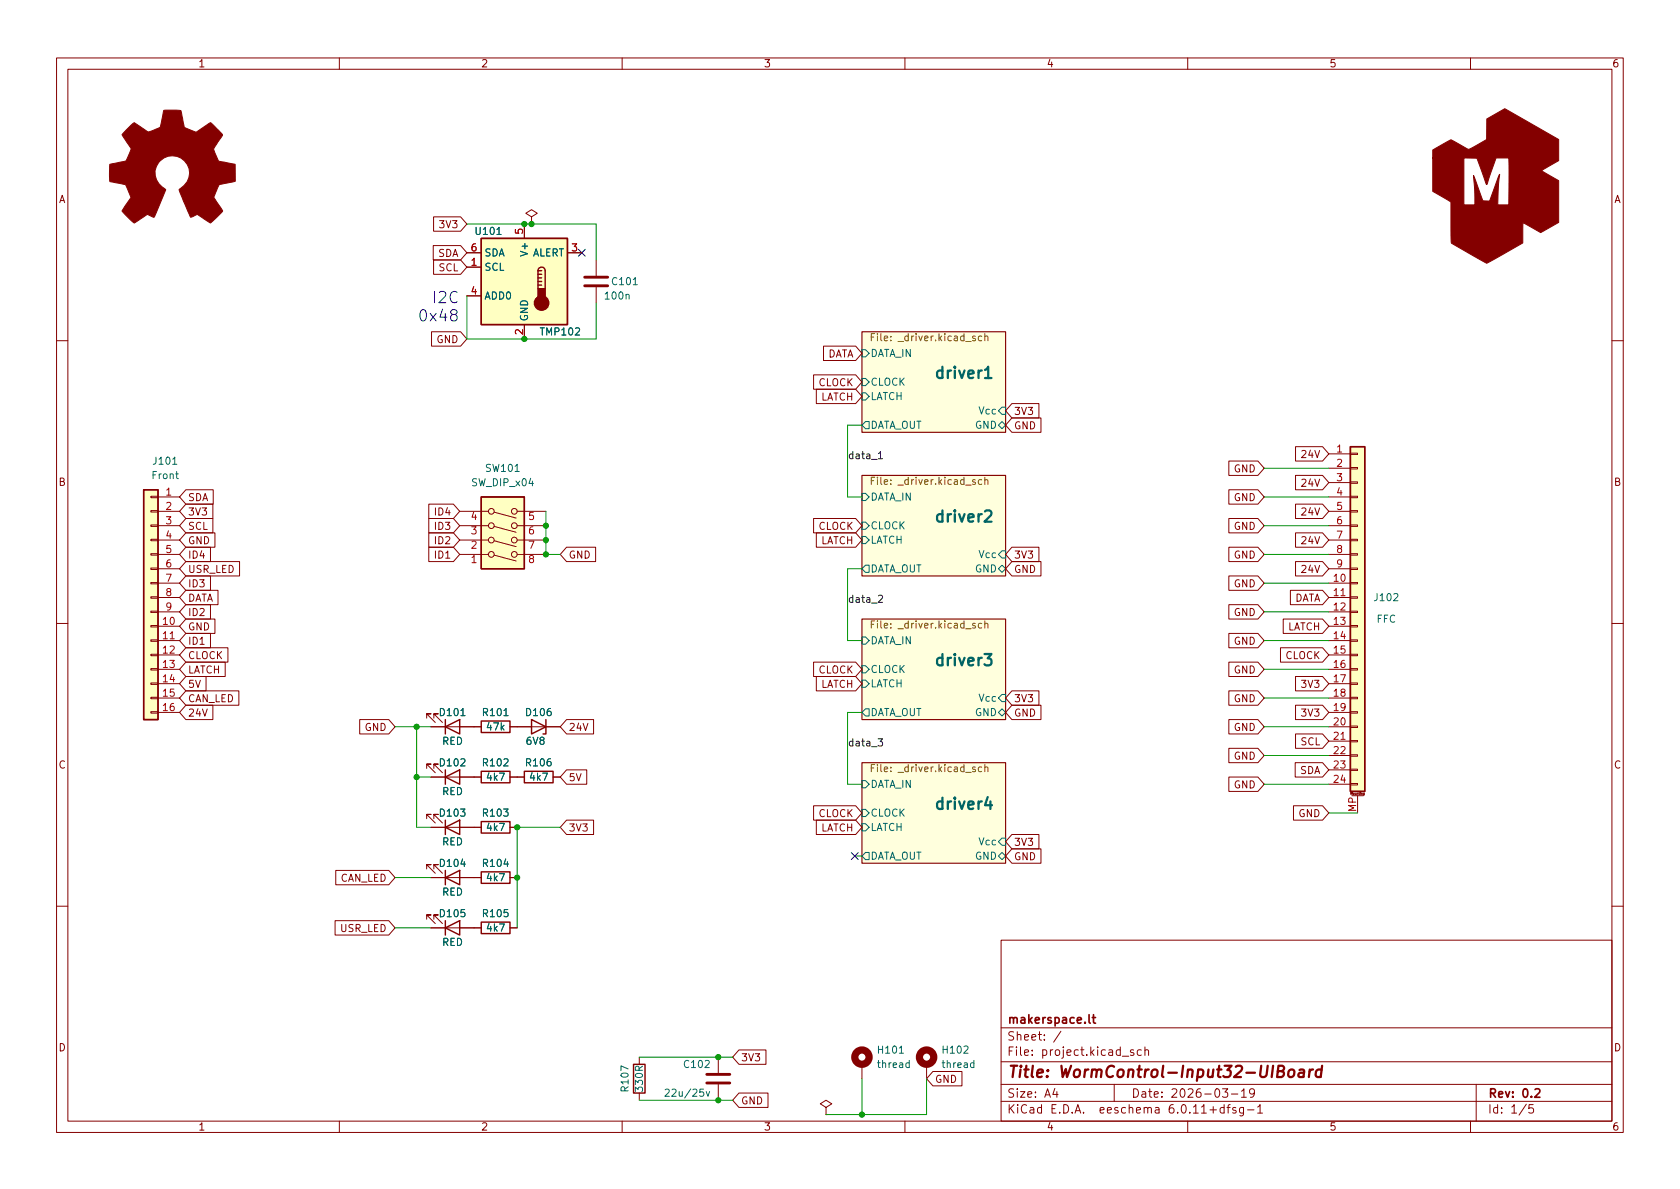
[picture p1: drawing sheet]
<svg xmlns="http://www.w3.org/2000/svg" width="297mm" height="210mm" viewBox="0 0 297 210" stroke-linecap="round" stroke-linejoin="round" font-family="sans-serif">
<g fill="none" stroke="#840000" stroke-width=".18">
<path d="M10 10.2h277v190.1h-277zM12 12.2h273v186.1h-273zM60 10.2v2M110 10.2v2M160 10.2v2M210 10.2v2M260 10.2v2M76.7 38.3h4.7l1.1 1.3-1.1 1.3h-4.7zM92.7 39.6v2.6M94 38.3l1-.6-1-.6-1 .6 1 .6v1.3M94 39.6h.1M76.3 58.7h5.1l1.1 1.2-1.1 1.3h-5.1z"/>
<path d="M76.6 43.4h4.8l1.1 1.3-1.1 1.3h-4.8zM76.7 46h4.7l1.1 1.2-1.1 1.3h-4.7zM82.5 47.2h2.6M82.5 44.7h2.6M82.5 52.3h2.6M92.7 57.4v2.5M100.3 44.7h2.6M105.4 46v2.8M105.4 50.8v2.8M10 60.2h2M143.8 66.3h7.5l1.1 1.3-1.1 1.2h-7.5zM144.3 68.8h7l1.1 1.3-1.1 1.3h-7z"/>
<path d="M145.6 61.2h5.7l1.1 1.3-1.1 1.2h-5.7zM178.9 71.4h4.8v2.5h-4.8l-1.1-1.3zM178.9 73.9h5.2v2.5h-5.2l-1.1-1.2zM229.1 79h4.7l1.1 1.3-1.1 1.2h-4.7zM285 60.2h2M26.7 97.9h1.2v.3h-1.2zM26.7 95.4h1.2v.2h-1.2zM26.7 92.8h1.2v.3h-1.2zM26.7 90.3h1.2v.2h-1.2zM26.7 87.8h1.2v.2h-1.2zM27.9 98h3.8M27.9 95.5h3.8"/>
<path d="M27.9 93h3.8M27.9 90.4h3.8M27.9 87.9h3.8M32.9 86.6h4.8v2.5h-4.8l-1.2-1.2zM32.9 89.1h4.7v2.6h-4.7l-1.2-1.3zM32.9 91.7h4.7v2.5h-4.7l-1.2-1.2zM32.9 99.3h9.5v2.5h-9.5l-1.2-1.2zM32.9 94.2h5.1v2.6h-5.1l-1.2-1.3zM32.9 96.8h4.3v2.5h-4.3l-1.2-1.3zM75.8 91.7h4.4l1.1 1.3-1.1 1.2h-4.4zM75.8 96.8h4.4l1.1 1.2-1.1 1.3h-4.4zM75.8 89.1h4.4l1.1 1.3-1.1 1.3h-4.4z"/>
<path d="M75.8 94.2h4.4l1.1 1.3-1.1 1.3h-4.4zM81.3 98h5.1M81.3 95.5h5.1M81.3 93h5.1M81.3 90.4h5.1M87.4 90.6l3.9 1M87.4 93.1l3.9 1M87.4 95.6l3.9 1.1M87.4 98.2l3.9 1M91.4 98h5.1M91.4 95.5h5.1M91.4 93h5.1"/>
<path d="M91.4 90.4h5.1M100.2 96.8h5.1v2.5h-5.1l-1.1-1.3zM143.8 91.7h7.5l1.1 1.3-1.1 1.2h-7.5zM144.3 94.2h7l1.1 1.3-1.1 1.3h-7zM178.9 96.8h4.8v2.5h-4.8l-1.1-1.3zM178.9 99.3h5.2v2.5h-5.2l-1.1-1.2zM217.3 81.5h5.1l1.1 1.3-1.1 1.3h-5.1zM217.3 91.7h5.1l1.1 1.3-1.1 1.2h-5.1zM217.3 86.6h5.1l1.1 1.3-1.1 1.2h-5.1zM217.3 96.8h5.1l1.1 1.2-1.1 1.3h-5.1zM229.1 99.3h4.7l1.1 1.3-1.1 1.2h-4.7zM229.1 84.1h4.7l1.1 1.2-1.1 1.3h-4.7z"/>
<path d="M229.1 89.1h4.7l1.1 1.3-1.1 1.3h-4.7zM229.1 94.2h4.7l1.1 1.3-1.1 1.3h-4.7zM234.9 98h3.9M234.9 95.5h3.9M234.9 93h3.9M234.9 90.4h3.9M234.9 87.9h3.9M234.9 80.3h3.9M234.9 82.8h3.9M234.9 85.3h3.9M238.8 97.9h1.2v.3h-1.2zM238.8 95.4h1.2v.2h-1.2z"/>
<path d="M238.8 92.8h1.2v.3h-1.2zM238.8 90.3h1.2v.2h-1.2zM238.8 87.8h1.2v.2h-1.2zM238.8 85.2h1.2v.3h-1.2zM238.8 82.7h1.2v.2h-1.2zM238.8 80.1h1.2v.3h-1.2zM10 110.2h2M26.7 118.2h1.2v.3h-1.2zM26.7 115.7h1.2v.2h-1.2zM26.7 113.2h1.2v.2h-1.2zM26.7 110.6h1.2v.3h-1.2zM26.7 108.1h1.2v.2h-1.2z"/>
<path d="M26.7 105.5h1.2v.3h-1.2zM26.7 103h1.2v.2h-1.2zM26.7 100.5h1.2v.2h-1.2zM27.9 110.7h3.8M27.9 113.3h3.8M27.9 115.8h3.8M27.9 118.4h3.8M27.9 100.6h3.8M27.9 103.1h3.8M27.9 105.7h3.8M27.9 108.2h3.8M32.9 104.4h5.6v2.5h-5.6l-1.2-1.2z"/>
<path d="M32.9 112h4.3v2.5h-4.3l-1.2-1.2zM32.9 106.9h4.3v2.6h-4.3l-1.2-1.3zM32.9 109.5h5.1v2.5h-5.1l-1.2-1.3zM32.9 117.1h6.9v2.5h-6.9l-1.2-1.2zM32.9 119.6h3.5v2.6h-3.5l-1.2-1.3zM32.9 114.5h7.4v2.6h-7.4l-1.2-1.3zM32.9 101.8h4.3v2.6h-4.3l-1.2-1.3zM143.8 117.1h7.5l1.1 1.3-1.1 1.2h-7.5zM144.3 119.6h7l1.1 1.3-1.1 1.3h-7zM217.3 117.1h5.1l1.1 1.3-1.1 1.2h-5.1zM217.3 112h5.1l1.1 1.3-1.1 1.2h-5.1zM217.3 106.9h5.1l1.1 1.3-1.1 1.3h-5.1z"/>
<path d="M217.3 101.8h5.1l1.1 1.3-1.1 1.3h-5.1zM226.4 114.5h7.4l1.1 1.3-1.1 1.3h-7.4zM226.9 109.5h6.9l1.1 1.2-1.1 1.3h-6.9zM228.2 104.4h5.6l1.1 1.3-1.1 1.2h-5.6zM229.1 119.6h4.7l1.1 1.3-1.1 1.3h-4.7zM234.9 110.7h3.9M234.9 113.3h3.9M234.9 115.8h3.9M234.9 118.4h3.9M234.9 100.6h3.9M234.9 103.1h3.9M234.9 105.7h3.9"/>
<path d="M234.9 108.2h3.9M238.8 118.2h1.2v.3h-1.2zM238.8 115.7h1.2v.2h-1.2zM238.8 113.2h1.2v.2h-1.2zM238.8 110.6h1.2v.3h-1.2zM238.8 108.1h1.2v.2h-1.2zM238.8 105.5h1.2v.3h-1.2zM238.8 103h1.2v.2h-1.2zM238.8 100.5h1.2v.2h-1.2zM285 110.2h2M26.7 125.9h1.2v.2h-1.2zM26.7 123.3h1.2v.3h-1.2z"/>
<path d="M26.7 120.8h1.2v.2h-1.2zM27.9 120.9h3.8M27.9 123.4h3.8M27.9 126h3.8M32.9 124.7h4.7v2.5h-4.7l-1.2-1.2zM32.9 122.2h9.3v2.5h-9.3l-1.2-1.3zM63.6 127.2h5.1l1.1 1.3-1.1 1.3h-5.1zM75.4 135.9v-.8h.8h-.8l1.6 1.5M75.4 127v-.8h.8h-.8l1.6 1.6M76.2 128.5h8.9M76.2 137.4h8.9M76.7 135.9v-.8h.8h-.8l1.5 1.5"/>
<path d="M76.7 127v-.8h.8h-.8l1.5 1.6M90.2 128.5h8.9M90.2 137.4h2.5M97.8 137.4h1.3M100.2 127.2h4.7v2.6h-4.7l-1.1-1.3zM100.2 136.1h3.5v2.6h-3.5l-1.1-1.3zM178.9 122.2h4.8v2.5h-4.8l-1.1-1.3zM178.9 124.7h5.2v2.5h-5.2l-1.1-1.2zM217.3 122.2h5.1l1.1 1.2-1.1 1.3h-5.1zM217.3 132.3h5.1l1.1 1.3-1.1 1.3h-5.1zM217.3 127.2h5.1l1.1 1.3-1.1 1.3h-5.1zM217.3 137.4h5.1l1.1 1.3-1.1 1.2h-5.1z"/>
<path d="M229 134.9h4.8l1.1 1.2-1.1 1.3h-4.8zM229.1 124.7h4.7l1.1 1.3-1.1 1.2h-4.7zM229.1 129.8h4.7l1.1 1.3-1.1 1.2h-4.7zM234.9 128.5h3.9M234.9 120.9h3.9M234.9 123.4h3.9M234.9 126h3.9M234.9 131.1h3.9M234.9 133.6h3.9M234.9 136.1h3.9M234.9 138.7h3.9M238.8 138.6h1.2v.2h-1.2z"/>
<path d="M238.8 136h1.2v.3h-1.2zM238.8 133.5h1.2v.2h-1.2zM238.8 130.9h1.2v.3h-1.2zM238.8 128.4h1.2v.2h-1.2zM238.8 125.9h1.2v.2h-1.2zM238.8 123.3h1.2v.3h-1.2zM238.8 120.8h1.2v.2h-1.2zM59.4 153.9h9.3l1.1 1.3-1.1 1.3h-9.3zM75.4 153.7v-.8h.8h-.8l1.6 1.5M75.4 144.8v-.8h.8h-.8l1.6 1.5M76.2 155.2h8.9M76.2 146.3h8.9"/>
<path d="M76.7 153.7v-.8h.8h-.8l1.5 1.5M76.7 144.8v-.8h.8h-.8l1.5 1.5M90.2 155.2h1.2M90.2 146.3h1.2M100.2 145h4.7v2.6h-4.7l-1.1-1.3zM143.8 142.5h7.5l1.1 1.3-1.1 1.2h-7.5zM144.3 145h7l1.1 1.3-1.1 1.3h-7zM178.9 150.1h5.2v2.5h-5.2l-1.1-1.2zM178.9 147.6h4.8v2.5h-4.8l-1.1-1.3zM228.7 142.5h5.1l1.1 1.3-1.1 1.2h-5.1zM239 140.7h2M240 140.7v3.1"/>
<path d="M241.2 140.5h-.1v-.2l.1-.1v.4h-.1M10 160.2h2M59.2 162.8h9.5l1.1 1.3-1.1 1.2h-9.5zM75.4 162.6v-.8h.8h-.8l1.6 1.5M76.2 164.1h8.9M76.7 162.6v-.8h.8h-.8l1.5 1.5M90.2 164.1h1.2M177 166.3h108v32h-108zM285 160.2h2M60 198.3v2M110 198.3v2M113 186.9v1.3"/>
<path d="M113 193.3v1.3M127 186.9v2.8M127 191.8v2.8M130.7 185.7h4.7v2.5h-4.7l-1.2-1.3zM130.7 193.3h5.1v2.5h-5.1l-1.2-1.2zM146 195.8l1.1-.6-1.1-.6-1 .6 1 .6v1.3M146 197.1h.1M152.4 188.2v2.5M160 198.3v2M163.8 188.2v2.5M164.9 189.5h5.2v2.5h-5.2l-1.1-1.3zM177 194.8h108"/>
<path d="M177 191.8h108M177 187.8h108M177 181.8h108M182.5 186.5v.1M182.5 185.7v.1M184.6 183.8v.1M184.6 183v.1M187.6 182.4l-1.3 1.9M197 191.8v3M201.8 185.7l-.4-.1-.3 .3v.4l.1 .3h.6M202.4 185.8l.2-.2 .4 .1 .1 .9M202.4 185.1v1.5"/>
<path d="M204.3 195.9h.6v.9M204.9 196.2l-.5 .1a.29 .29 0 0 0-.2 .2 .29 .29 0 0 0 .2 .3h.5M210 198.3v2M217.7 193.5h1.2M219.5 193l.4-.5v1.5M219.5 194h.9M220.6 196.3h1.1M221.8 193.2l-.3 .3-.4-.1-.2-.2 .2-.6 .4-.1 .2 .2a.99 .99 0 0 1-.3 1.3h-.3M222.4 195.8l.4-.5v1.5M222.4 196.8h.8M260 198.3v2M261 191.8v6.5"/>
<path d="M271.1 195.3h-.7l-.1 .7 .2-.1 .5 .1 .2 .2-.1 .5-.2 .1-.6-.1"/>
<circle cx="86.9" cy="93" r=".51"/>
<circle cx="86.9" cy="98" r=".51"/>
<circle cx="86.9" cy="95.5" r=".51"/>
<circle cx="86.9" cy="90.4" r=".51"/>
<circle cx="90.9" cy="95.5" r=".51"/>
<circle cx="90.9" cy="90.4" r=".51"/>
<circle cx="90.9" cy="98" r=".51"/>
<circle cx="90.9" cy="93" r=".51"/>
</g>
<path d="M229.8 189.2l.2-.1 .5 .1v1.3M230.6 189.6l-.7 .1a.4 .4 0 0 0-.3 .3 .4 .4 0 0 0 .2 .5l.7-.1M231.6 189.1l-.2 1.4M232.2 189.1l-.4 .1-.3 .3M233.7 189.2a.66 .66 0 0 0-1 .3l-.1 .6 .2 .3 .1 .1 .6-.1M233.8 188.5l-.3 2" fill="none" stroke="#840000" stroke-width=".4"/>
<path d="M192.6 179.4v1.3l.2 .2M193.1 179.9h.6M193.3 179.4v1.3l.4 .2" fill="none" stroke="#840000" stroke-width=".3"/>
<g fill="#ffd" stroke="#ffd" stroke-width=".18">
<path d="M152.4 58.7h25.4v17.7h-25.4z"/>
<path d="M152.4 109.5h25.4v17.7h-25.4z"/>
<path d="M152.4 134.9h25.4v17.7h-25.4z"/>
<path d="M152.4 84.1h25.4v17.7h-25.4z"/>
</g>
<path d="M152.4 58.7h25.4v17.7h-25.4zM152.4 84.1h25.4v17.7h-25.4zM152.4 109.5h25.4v17.7h-25.4zM152.4 134.9h25.4v17.7h-25.4z" fill="none" stroke="#840000" stroke-width=".2"/>
<g fill="none" stroke="#006464" stroke-width=".18">
<path d="M87.9 41.5h.7M110.7 52.2l.2-.2 .3 .1v.8M112 50.4h.7M152.4 69.5h.6l.7 .6-.7 .6h-.6zM152.4 66.9h.6l.7 .7-.7 .6h-.6zM152.4 61.8h.6l.7 .7-.7 .6h-.6zM153 74.5h.7v1.3h-.7l-.6-.6zM177.2 74.5l.6 .7-.6 .6-.7-.6zM177.2 72h.6v1.3h-.6l-.7-.7zM30.5 82.1h.8M31.1 83.8h.4M31.2 83.4v1.1l.3 .1"/>
<path d="M91.1 83.4h.7M152.4 94.9h.6l.7 .6-.7 .6h-.6zM152.4 92.3h.6l.7 .7-.7 .6h-.6zM152.4 87.2h.6l.7 .7-.7 .6h-.6zM153 99.9h.7v1.3h-.7l-.6-.6zM177.2 99.9l.6 .7-.6 .6-.7-.6zM177.2 97.4h.6v1.3h-.6l-.7-.7zM152.4 117.7h.6l.7 .7-.7 .6h-.6zM152.4 112.6h.6l.7 .7-.7 .6h-.6zM246.4 105.1l.5-.1 .3 .3-.8 .9h.8M81.5 126.6h.7M89.1 126.6h.7"/>
<path d="M152.4 120.3h.6l.7 .6-.7 .6h-.6zM152.4 138h.6l.7 .7-.7 .6h-.6zM153 125.3h.7v1.3h-.7l-.6-.6zM176.5 126l.7-.7 .6 .7-.6 .6zM177.2 122.8h.6v1.3h-.6l-.7-.7zM81.8 151.9l-.3 .9h.8M89.4 151.9l-.3 .9h.8M152.4 145.7h.6l.7 .6-.7 .6h-.6zM152.4 143.1h.6l.7 .7-.7 .6h-.6zM153 150.7h.7v1.3h-.7l-.6-.6zM176.5 151.4l.7-.7 .6 .7-.6 .6zM177.2 148.2h.6v1.3h-.6l-.7-.7z"/>
<path d="M111.1 189l-1.3-.5v.8M124.4 192.6h-.6l-.1 .6 .2-.1h.4l.1 .2v.4l-.2 .2-.5-.2M124.9 193l.3 .9 .3-.9M159 186.2h.7M160.8 188l-.4-.1-.2 .3 .1 .5h.5M160.8 187.5v1.3M170.4 185.1l.5-.1 .3 .3-.8 .9h.8M172.2 188l-.4-.1-.2 .3 .1 .5h.5M172.2 187.5v1.3"/>
</g>
<path d="M174.2 66.9h1.1M174.2 90.4l.2-.1h.5a.54 .54 0 0 1 .3 .8l-1.1 1.2h1.2M174.1 115.7h1.2l-.7 .7a.54 .54 0 0 1 .7 .4v.5l-.2 .3-.8 .1-.2-.2M174.6 141l-.4 1.4h1.2" fill="none" stroke="#006464" stroke-width=".4"/>
<g fill="none" stroke="#725600" stroke-width=".18">
<path d="M157.5 59.5v.1M173.6 59.5l-.4-.1-.2 .3 .1 .5h.5M174.1 59.5l.2-.1 .3 .1 .1 .8M174.1 59v1.3M157.5 60.1v.2M157.5 85.5v.2M157.5 84.9v.1M173.6 84.9l-.4-.1-.2 .3 .1 .5h.5M174.1 84.9l.2-.1 .3 .1 .1 .8M174.1 84.4v1.3M157.5 110.9v.2M157.5 110.3v.1"/>
<path d="M173.6 110.3l-.4-.1-.2 .3 .1 .5h.5M174.1 110.3l.2-.1 .3 .1 .1 .8M174.1 109.8v1.3M157.5 136.3v.2M157.5 135.7v.1M173.6 135.7l-.4-.1-.2 .3 .1 .5h.5M174.1 135.7l.2-.1 .3 .1 .1 .8M174.1 135.2v1.3"/>
</g>
<path d="M103.4 50.5h4M103.4 49h4M125 191.5h4M125 190h4" fill="none" stroke="#840000" stroke-width=".51"/>
<g fill="none" stroke="#840000" stroke-width=".25">
<path d="M85.1 42.2h15.2v15.2h-15.2zM95.1 47.9a.64 .64 0 0 1 .7-.7 .64 .64 0 0 1 .6 .7v3.1M95.1 50.4h.7M95.1 49.8h.7M95.1 49.1h.7M95.1 48.5h.7M95.1 47.9v3.1M95.1 47.9h.7M238.8 79h2.5v60.9h-2.5zM25.4 86.6h2.5v40.6h-2.5zM85.1 87.9h7.6v12.7h-7.6zM78.7 137.4l2.6-1.3v2.6z"/>
<path d="M78.7 128.5l2.6-1.3v2.6zM78.7 127.2v2.6M78.7 136.1v2.6M85.1 127.5h5.1v2h-5.1zM85.1 136.4h5.1v2h-5.1zM92.7 136.4h5.1v2h-5.1zM94 127.2l2.5 1.3-2.5 1.3zM96.5 127.2v2.6h-.5M78.7 155.2l2.6-1.3v2.6zM78.7 146.3l2.6-1.3v2.6zM78.7 145v2.6M78.7 153.9v2.6"/>
<path d="M85.1 154.2h5.1v2h-5.1zM85.1 145.3h5.1v2h-5.1zM78.7 164.1l2.6-1.3v2.5zM78.7 162.8v2.5M85.1 163.1h5.1v2h-5.1zM112 188.2h2v5.1h-2z"/>
</g>
<g fill="#ffffc2" stroke="#ffffc2" stroke-width=".18">
<path d="M85.1 87.9h7.6v12.7h-7.6z"/>
<path d="M85.1 42.2h15.2v15.2h-15.2z"/>
<path d="M25.4 86.6h2.5v40.6h-2.5z"/>
<path d="M238.8 79h2.5v60.9h-2.5z"/>
</g>
<path d="M83.4 93.2h.8l-.4 .4 .3 .2v.5l-.2 .1-.5-.1M83.5 98.6l.3-.4v1.3M83.5 95.8l.4-.1 .3 .4-.8 .9h.8M83.8 90.6l-.3 .9h.7M93.6 95.7h.8l-.5 1.3M93.9 98.8l-.3-.3 .1-.1 .2-.2 .3 .1 .1 .2v.2l-.6 .1-.1 .2 .1 .4 .2 .1 .3-.1 .1-.1v-.3l-.2-.2M94.2 93.2h-.3a.85 .85 0 0 0 0 1.2l.4-.1v-.4l-.2-.3-.4 .1-.1 .2M94.3 90.6h-.6l-.1 .6 .2-.1 .4 .1 .1 .1v.5l-.2 .1-.5-.1M30.1 113h.7M237.1 105.3h.7M237.1 130.7h.7" fill="none" stroke="#a90000" stroke-width=".18"/>
<g fill="#840000" stroke="#840000" stroke-width=".18">
<path d="M253.3 26.5l3.2-1.8 2.4 1.3a1.06 1.06 0 0 0 1.6 0l2.3-1.3 .1-3.7 3.2-1.8 9.5 5.5v3.7l-3.1 1.8 3.1 1.7v7.4l-3.2 1.8-3.1-1.7-.1 3.6-6.3 3.6-6.3-3.6-.1-7.3-3.2-1.9v-5.9h5.5v8.3h2l-.3-5.2 1.7 4.5 1.2 .1 1.7-4.8-.3 5.4h2v-8.3h-2.3l-1.6 4.7-1.8-4.6-7.8-.1z"/>
<path d="M22.6 22.7l1.1-1 2.4 1.6a4.7 4.7 0 0 0 2.2-.8l.7-3h2.9a.92 .92 0 0 1 .3 1l.4 2 2.1 .9 2.4-1.7a.97 .97 0 0 1 .8 .6l1.4 1.6-1.5 2.3v.2l.2 .6 .6 1.5 3 .6v2.9l-2.8 .6-1 2.3 1.6 2.4-1.5 1.6a.81 .81 0 0 1-.8 .5l-2.2-1.5-1.2 .5-2.1-4.9a3.1 3.1 0 0 0 1.8-3.4 3.1 3.1 0 0 0-2.9-2.5 3.1 3.1 0 0 0-3 2.4 3.1 3.1 0 0 0 1.7 3.4l.1 .1-2 4.9-1.1-.4a3.5 3.5 0 0 0-1.7 .9l-.8 .5-2.1-2a.93 .93 0 0 1 .4-.9l1.2-1.6-.9-2.1a3.7 3.7 0 0 0-1.9-.5l-1-.3v-2.8a.87 .87 0 0 1 .9-.3l2-.5 .6-1.3a.82 .82 0 0 0 0-1.2l-1.3-2.1z"/>
</g>
<g fill="none" stroke="#840000" stroke-width="1.3">
<circle cx="152.4" cy="186.9" r="1.27"/>
<circle cx="163.8" cy="186.9" r="1.27"/>
</g>
<g fill="#840000" stroke="#840000" stroke-width=".25">
<path d="M95.1 51h1.3v2h-1.3z"/>
<circle cx="95.8" cy="53.6" r="1.27"/>
</g>
<path d="M155.3 80.2l.4-.4v1.3M155.3 81.1h.7M155.3 105.4l.5-.2 .2 .4-.7 .9h.7M155.3 130.6h.7l-.4 .5 .4 .2v.5l-.2 .1-.5-.1" fill="none" stroke="#0f0f0f" stroke-width=".18"/>
<path d="M80.1 55.6l-.4-.4 .1-.3 .3-.1h.5a.41 .41 0 0 1 .2 .5 .41 .41 0 0 1-.4 .3h-.3l-.4 .4v.4l.4 .4 .5-.1 .2-.3v-.4l-.4-.4" fill="none" stroke="#0000c2" stroke-width=".18"/>
<g fill="none" stroke="#009600" stroke-width=".18">
<path d="M82.5 39.6h22.9v6.4M82.5 52.3v7.6h22.9v-6.3M152.4 75.2h-2.5v12.7h2.5M96.5 90.4v7.6h2.6M223.5 93h11.4M223.5 87.9h11.4M223.5 82.8h11.4M223.5 98h11.4M152.4 100.6h-2.5v12.7h2.5M223.5 103.1h11.4M223.5 113.3h11.4M223.5 118.4h11.4"/>
<path d="M223.5 108.2h11.4M69.8 128.5h6.4M73.7 128.5v17.8h2.5M73.7 137.4h2.5M152.4 126h-2.5v12.7h2.5M223.5 128.5h11.4M223.5 133.6h11.4M223.5 138.7h11.4M223.5 123.4h11.4M69.8 155.2h6.4M99.1 146.3h-7.7v17.8M151.1 151.4h1.3"/>
<path d="M234.9 143.8h5.1M69.8 164.1h6.4M113 194.6h16.5M113 186.9h16.5M152.4 190.7v6.4M163.8 190.7v6.4h-17.8"/>
</g>
<path d="M102.3 44.1l1.2 1.2M103.5 44.1l-1.2 1.2M150.5 150.8l1.2 1.2M151.7 150.8l-1.2 1.2" fill="none" stroke="#000084" stroke-width=".18"/>
<g fill="#009600" stroke="#009600" stroke-width=".18">
<circle cx="127" cy="194.6" r=".46"/>
<circle cx="127" cy="186.9" r=".46"/>
<circle cx="152.4" cy="197.1" r=".46"/>
<circle cx="73.7" cy="137.4" r=".46"/>
<circle cx="91.4" cy="146.3" r=".46"/>
<circle cx="91.4" cy="155.2" r=".46"/>
<circle cx="96.5" cy="95.5" r=".46"/>
<circle cx="96.5" cy="93" r=".46"/>
<circle cx="96.5" cy="98" r=".46"/>
<circle cx="92.7" cy="59.9" r=".46"/>
<circle cx="94" cy="39.6" r=".46"/>
<circle cx="92.7" cy="39.6" r=".46"/>
<circle cx="73.7" cy="128.5" r=".46"/>
</g>
<g font-size="2.8" fill="#0000c2">
<text x="76.3" y="53.6">I2C</text>
<text x="73.8" y="56.8">0x48</text>
</g>
<g font-size="2.8" fill="#006464">
<text x="165.1" y="67.6">driver1</text>
<text x="165.1" y="93">driver2</text>
<text x="165.1" y="118.4">driver3</text>
<text x="165.1" y="143.8">driver4</text>
</g>
<g font-size="2.8" fill="#840000">
<text x="178" y="191.2">Title:</text>
<text x="187.3" y="191.2">WormControl-Input32-UIBoard</text>
</g>
<g font-size="2.1" fill="#840000">
<text x="178" y="184.5">Sheet:</text>
<text x="178" y="181.5">makerspace.lt</text>
<text x="178" y="187.2">File:</text>
<text x="184.4" y="187.2">project.kicad_sch</text>
<text x="178" y="197.4">KiCad</text>
<text x="178" y="194.6">Size:</text>
<text x="184.7" y="194.6">A4</text>
<text x="185.7" y="197.4">E.D.A.</text>
<text x="194.6" y="197.4">eeschema</text>
<text x="200" y="194.6">Date:</text>
<text x="207" y="197.4">6.0.11+dfsg-1</text>
<text x="207" y="194.6">2026-03-19</text>
<text x="263" y="194.6">Rev:</text>
<text x="263" y="197.4">Id:</text>
<text x="267.1" y="197.4">1/5</text>
<text x="269.1" y="194.6">0.2</text>
</g>
<g font-size="1.8" fill="#840000">
<text x="35" y="12.3">1</text>
<text x="85" y="12.3">2</text>
<text x="135" y="12.3">3</text>
<text x="185" y="12.3">4</text>
<text x="235" y="12.3">5</text>
<text x="285" y="12.3">6</text>
<text x="10.4" y="36.3">A</text>
<text x="77.5" y="40.7">3V3</text>
<text x="285.4" y="36.3">A</text>
<text x="77.4" y="45.8">SDA</text>
<text x="77.5" y="48.4">SCL</text>
<text x="77.1" y="61.1">GND</text>
<text x="146.4" y="63.6">DATA</text>
<text x="144.7" y="68.7">CLOCK</text>
<text x="145.1" y="71.2">LATCH</text>
<text x="179.2" y="73.8">3V3</text>
<text x="179.2" y="76.3">GND</text>
<text x="218.1" y="83.9">GND</text>
<text x="229.9" y="81.4">24V</text>
<text x="10.3" y="86.3">B</text>
<text x="33.2" y="89">SDA</text>
<text x="218.1" y="89">GND</text>
<text x="229.9" y="86.5">24V</text>
<text x="285.3" y="86.3">B</text>
<text x="33.2" y="91.5">3V3</text>
<text x="33.2" y="94.1">SCL</text>
<text x="76.6" y="94.1">ID3</text>
<text x="76.6" y="91.5">ID4</text>
<text x="144.7" y="94.1">CLOCK</text>
<text x="218.1" y="94.1">GND</text>
<text x="229.9" y="91.5">24V</text>
<text x="33.2" y="101.7">USR_LED</text>
<text x="33.2" y="96.6">GND</text>
<text x="33.2" y="99.2">ID4</text>
<text x="76.6" y="99.2">ID1</text>
<text x="76.6" y="96.6">ID2</text>
<text x="100.5" y="99.2">GND</text>
<text x="145.1" y="96.6">LATCH</text>
<text x="179.2" y="99.2">3V3</text>
<text x="179.2" y="101.7">GND</text>
<text x="218.1" y="99.2">GND</text>
<text x="229.9" y="101.7">24V</text>
<text x="229.9" y="96.6">24V</text>
<text x="33.2" y="106.8">DATA</text>
<text x="33.2" y="104.2">ID3</text>
<text x="218.1" y="104.2">GND</text>
<text x="229" y="106.8">DATA</text>
<text x="33.2" y="109.3">ID2</text>
<text x="33.2" y="111.9">GND</text>
<text x="218.1" y="109.3">GND</text>
<text x="227.7" y="111.9">LATCH</text>
<text x="33.2" y="114.4">ID1</text>
<text x="33.2" y="119.5">LATCH</text>
<text x="33.2" y="116.9">CLOCK</text>
<text x="144.7" y="119.5">CLOCK</text>
<text x="218.1" y="119.5">GND</text>
<text x="218.1" y="114.4">GND</text>
<text x="227.2" y="116.9">CLOCK</text>
<text x="33.2" y="122">5V</text>
<text x="33.2" y="124.6">CAN_LED</text>
<text x="145.1" y="122">LATCH</text>
<text x="179.2" y="124.6">3V3</text>
<text x="218.1" y="124.6">GND</text>
<text x="229.9" y="122">3V3</text>
<text x="33.2" y="127.1">24V</text>
<text x="64.4" y="129.6">GND</text>
<text x="100.5" y="129.6">24V</text>
<text x="179.2" y="127.1">GND</text>
<text x="218.1" y="129.6">GND</text>
<text x="229.9" y="127.1">3V3</text>
<text x="10.3" y="136.3">C</text>
<text x="218.1" y="134.7">GND</text>
<text x="229.8" y="137.3">SDA</text>
<text x="229.9" y="132.2">SCL</text>
<text x="285.3" y="136.3">C</text>
<text x="100.5" y="138.5">5V</text>
<text x="218.1" y="139.8">GND</text>
<text x="100.5" y="147.4">3V3</text>
<text x="144.7" y="144.9">CLOCK</text>
<text x="145.1" y="147.4">LATCH</text>
<text x="179.2" y="150">3V3</text>
<text x="229.5" y="144.9">GND</text>
<text x="179.2" y="152.5">GND</text>
<text x="60.2" y="156.3">CAN_LED</text>
<text x="60" y="165.2">USR_LED</text>
<text x="10.3" y="186.3">D</text>
<text x="131" y="188.1">3V3</text>
<text x="165.3" y="191.9">GND</text>
<text x="285.3" y="186.3">D</text>
<text x="131" y="195.7">GND</text>
<text x="35" y="200.3">1</text>
<text x="85" y="200.3">2</text>
<text x="135" y="200.3">3</text>
<text x="185" y="200.3">4</text>
<text x="235" y="200.3">5</text>
<text x="285" y="200.3">6</text>
</g>
<g font-size="1.8" fill="#006464">
<text x="83.8" y="41.9">U101</text>
<text x="85.6" y="45.7">SDA</text>
<text x="93.7" y="45.5" transform="rotate(-90 93.7 45.5)">V+</text>
<text x="94.2" y="45.7">ALERT</text>
<text x="85.6" y="48.3">SCL</text>
<text x="85.6" y="53.3">ADD0</text>
<text x="106.7" y="53.3">100n</text>
<text x="108" y="50.8">C101</text>
<text x="93.7" y="56.9" transform="rotate(-90 93.7 56.9)">GND</text>
<text x="95.3" y="59.7">TMP102</text>
<text x="153.9" y="63.5">DATA_IN</text>
<text x="153.9" y="71.1">LATCH</text>
<text x="153.9" y="68.6">CLOCK</text>
<text x="153.9" y="76.2">DATA_OUT</text>
<text x="172.3" y="76.2">GND</text>
<text x="172.9" y="73.7">Vcc</text>
<text x="26.8" y="82.6">J101</text>
<text x="85.7" y="83.8">SW101</text>
<text x="26.7" y="85.1">Front</text>
<text x="83.2" y="86.4">SW_DIP_x04</text>
<text x="153.9" y="88.9">DATA_IN</text>
<text x="153.9" y="94">CLOCK</text>
<text x="153.9" y="96.5">LATCH</text>
<text x="153.9" y="101.6">DATA_OUT</text>
<text x="172.3" y="101.6">GND</text>
<text x="172.9" y="99.1">Vcc</text>
<text x="242.7" y="106.7">J102</text>
<text x="243.3" y="110.5">FFC</text>
<text x="153.9" y="119.4">CLOCK</text>
<text x="153.9" y="114.3">DATA_IN</text>
<text x="153.9" y="121.9">LATCH</text>
<text x="172.9" y="124.5">Vcc</text>
<text x="77.5" y="127">D101</text>
<text x="85.1" y="127">R101</text>
<text x="85.8" y="129.5">47k</text>
<text x="92.7" y="127">D106</text>
<text x="153.9" y="127">DATA_OUT</text>
<text x="172.3" y="127">GND</text>
<text x="77.5" y="135.9">D102</text>
<text x="78.1" y="132.1">RED</text>
<text x="85.1" y="135.9">R102</text>
<text x="92.7" y="135.9">R106</text>
<text x="92.9" y="132.1">6V8</text>
<text x="78.1" y="141">RED</text>
<text x="85.8" y="138.4">4k7</text>
<text x="93.5" y="138.4">4k7</text>
<text x="153.9" y="139.7">DATA_IN</text>
<text x="77.5" y="144.8">D103</text>
<text x="78.1" y="149.9">RED</text>
<text x="85.1" y="144.8">R103</text>
<text x="85.8" y="147.3">4k7</text>
<text x="153.9" y="147.3">LATCH</text>
<text x="153.9" y="144.8">CLOCK</text>
<text x="172.9" y="149.9">Vcc</text>
<text x="77.5" y="153.7">D104</text>
<text x="85.1" y="153.7">R104</text>
<text x="153.9" y="152.4">DATA_OUT</text>
<text x="172.3" y="152.4">GND</text>
<text x="78.1" y="158.8">RED</text>
<text x="85.8" y="156.2">4k7</text>
<text x="77.5" y="162.6">D105</text>
<text x="78.1" y="167.6">RED</text>
<text x="85.1" y="162.6">R105</text>
<text x="85.8" y="165.1">4k7</text>
<text x="120.7" y="189.2">C102</text>
<text x="154.9" y="186.7">H101</text>
<text x="154.9" y="189.2">thread</text>
<text x="166.4" y="186.7">H102</text>
<text x="166.4" y="189.2">thread</text>
<text x="111.5" y="193.3" transform="rotate(-90 111.5 193.3)">R107</text>
<text x="114.1" y="193.3" transform="rotate(-90 114.1 193.3)">330R</text>
<text x="117.3" y="194.3">22u/25v</text>
</g>
<g font-size="1.8" fill="#a90000">
<text x="92.5" y="41.6" transform="rotate(-90 92.5 41.6)">5</text>
<text x="83.1" y="47">1</text>
<text x="83.1" y="44.4">6</text>
<text x="100.9" y="44.4">3</text>
<text x="83.1" y="52.1">4</text>
<text x="92.5" y="59.3" transform="rotate(-90 92.5 59.3)">2</text>
<text x="236.2" y="80">1</text>
<text x="236.2" y="82.5">2</text>
<text x="29.2" y="87.6">1</text>
<text x="236.2" y="85.1">3</text>
<text x="236.2" y="87.6">4</text>
<text x="29.2" y="90.2">2</text>
<text x="29.2" y="92.7">3</text>
<text x="29.2" y="95.2">4</text>
<text x="83.1" y="92.7">4</text>
<text x="236.2" y="90.2">5</text>
<text x="236.2" y="92.7">6</text>
<text x="236.2" y="95.2">7</text>
<text x="29.2" y="97.8">5</text>
<text x="29.2" y="100.3">6</text>
<text x="83.1" y="100.3">1</text>
<text x="236.2" y="97.8">8</text>
<text x="236.2" y="100.3">9</text>
<text x="29.2" y="102.9">7</text>
<text x="29.2" y="105.4">8</text>
<text x="29.2" y="107.9">9</text>
<text x="235.6" y="102.9">10</text>
<text x="235.6" y="105.4">11</text>
<text x="235.6" y="107.9">12</text>
<text x="28.6" y="110.5">10</text>
<text x="28.6" y="113">11</text>
<text x="235.6" y="110.5">13</text>
<text x="235.6" y="113">14</text>
<text x="28.6" y="115.6">12</text>
<text x="28.6" y="118.1">13</text>
<text x="235.6" y="115.6">15</text>
<text x="235.6" y="118.1">16</text>
<text x="28.6" y="120.6">14</text>
<text x="28.6" y="123.2">15</text>
<text x="28.6" y="125.7">16</text>
<text x="235.6" y="120.6">17</text>
<text x="235.6" y="123.2">18</text>
<text x="235.6" y="125.7">19</text>
<text x="235.6" y="128.3">20</text>
<text x="235.6" y="130.8">21</text>
<text x="235.6" y="133.3">22</text>
<text x="235.6" y="135.9">23</text>
<text x="235.6" y="138.4">24</text>
<text x="239.8" y="143.7" transform="rotate(-90 239.8 143.7)">MP</text>
</g>
<g font-size="1.8" fill="#725600">
<text x="153.7" y="60.7">File:</text>
<text x="158.8" y="60.7">_driver.kicad_sch</text>
<text x="153.7" y="86.1">File:</text>
<text x="158.8" y="86.1">_driver.kicad_sch</text>
<text x="153.7" y="111.5">File:</text>
<text x="158.8" y="111.5">_driver.kicad_sch</text>
<text x="153.7" y="136.9">File:</text>
<text x="158.8" y="136.9">_driver.kicad_sch</text>
</g>
<g font-size="1.8" fill="#0f0f0f">
<text x="149.9" y="81.2">data_1</text>
<text x="149.9" y="106.6">data_2</text>
<text x="149.9" y="132">data_3</text>
</g>
<text font-size=".5" fill="#840000" x="238.7" y="140.6">Mounting</text>
</svg>
